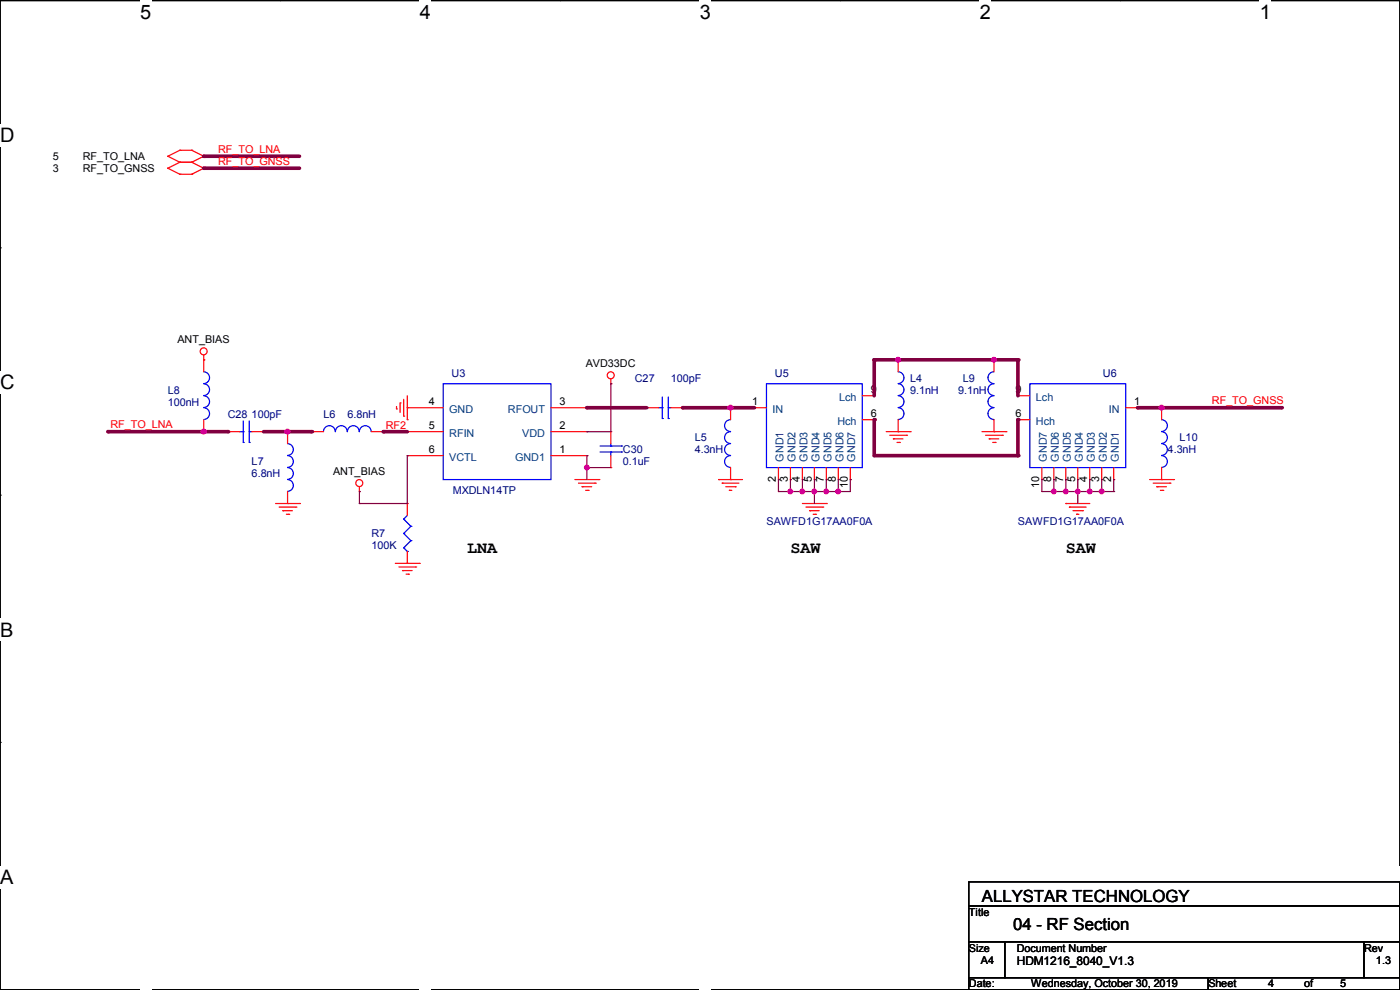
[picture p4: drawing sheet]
<svg xmlns="http://www.w3.org/2000/svg" width="297mm" height="210mm" viewBox="0 0 297 210" stroke-linecap="round" stroke-linejoin="round" font-family="sans-serif">
<path d="M0 .1h297v209.8h-297z" fill="none" stroke="#000" stroke-width=".25"/>
<g fill="#fff">
<path d="M29.7 .1h2.4v4.8h-2.4z"/>
<path d="M29.7 209.9l2.4 .1z"/>
</g>
<path d="M59.4 .1h.1M59.4 209.9h.1" fill="none" stroke="#000" stroke-width=".25"/>
<g fill="#fff">
<path d="M89.1 .1h2.3v4.8h-2.3z"/>
<path d="M89.1 209.9l2.3 .1z"/>
</g>
<path d="M118.8 .1h.1M118.8 209.9h.1" fill="none" stroke="#000" stroke-width=".25"/>
<g fill="#fff">
<path d="M148.5 .1h2.3v4.8h-2.3z"/>
<path d="M148.5 209.9l2.3 .1z"/>
</g>
<path d="M178.2 .1h.1M178.2 209.9h.1" fill="none" stroke="#000" stroke-width=".25"/>
<g fill="#fff">
<path d="M207.9 .1h2.3v4.8h-2.3z"/>
<path d="M207.9 209.9l2.3 .1z"/>
</g>
<path d="M237.6 .1h.1M237.6 209.9h.1" fill="none" stroke="#000" stroke-width=".25"/>
<g fill="#fff">
<path d="M267.3 .1h2.3v4.8h-2.3z"/>
<path d="M267.3 209.9l2.3 .1z"/>
<path d="M0 26.3h3.1v4.8h-3.1z"/>
<path d="M0 78.8h3.1v4.7h-3.1z"/>
</g>
<path d="M0 52.6h.1M297 52.6h.1" fill="none" stroke="#000" stroke-width=".25"/>
<path d="M0 131.2h2.9v4.8h-2.9z" fill="#fff"/>
<path d="M0 105h.1M297 105h.1" fill="none" stroke="#000" stroke-width=".25"/>
<g fill="#fff">
<path d="M0 183.7h2.9v4.7h-2.9z"/>
<path d="M296.9 183.7h.1v4.7h-.1z"/>
</g>
<path d="M0 157.5h.1M297 157.5h.1M205.5 187.1h91.5v5.1h-91.5zM205.5 192.2h91.5v7.6h-91.5zM205.5 199.8h7.6v7.6h-7.6zM213.1 199.8h76.2v7.6h-76.2zM289.3 199.8h7.7v7.6h-7.7zM205.5 207.4h50.8v2.5h-50.8zM256.3 207.4h40.7v2.5h-40.7z" fill="none" stroke="#000" stroke-width=".25"/>
<g fill="none" stroke="#f00" stroke-width=".25">
<path d="M35.6 33.1h.1M35.6 35.7h.1M35.6 33.1l2.5 1.3M35.6 35.7l2.5 1.3M38.1 31.9h.1M38.1 34.4h.1M38.1 37h.1M38.1 31.9h2.6M38.1 31.9l-2.5 1.2M38.1 34.4h2.6M38.1 34.4l-2.5 1.3M38.1 37h2.6"/>
<path d="M40.7 31.9h.1M40.7 34.4h.1M40.7 37h.1M40.7 31.9l2.5 1.2M40.7 34.4l2.5 1.3M43.2 33.1h.1M43.2 35.7h.1M43.2 33.1l-2.5 1.3M43.2 35.7l-2.5 1.3M43.2 76.3h.1M43.2 75.3v3.6M190.5 76.3h.1"/>
<path d="M190.5 76.3v2.6M210.9 76.3h.1M210.9 76.3v2.6M43.2 91.6h.1M43.2 89v2.6M48.3 91.6h.1M48.3 91.6h2.5M53.4 91.6h2.5M55.9 91.6h.1M61 91.6h.1M61 91.6v2.5M66.1 91.6h.1"/>
<path d="M66.1 91.6h2.5M78.8 91.6h2.5M81.3 91.6h.1M84.1 86.7h.1M84.1 86.2v.5M84.9 85.5h.1M84.9 85.5v2M85.6 88.3h.1M85.6 84.7v3.6M86.4 89h.1M86.4 86.5h.1M86.4 91.6h.1"/>
<path d="M86.4 96.6h.1M86.4 91.6h7.6M86.4 83.9v5.1M86.4 86.5h7.6M86.4 96.6h7.6M116.9 91.6h7.6M116.9 86.5h7.6M116.9 96.6h7.6M124.5 96.6h.1M124.5 91.6h.1M124.5 86.5h.1M129.6 81.4h.1"/>
<path d="M129.6 91.6h.1M129.6 99.2h.1M129.6 80.4v1M129.6 91.6v2.5M129.6 96.6v2.6M137.2 86.5h.1M137.2 86.5h2.5M142.3 86.5h2.5M144.8 86.5h.1M155 86.5h.1M155 86.5v2.5M155 99.2v2.5"/>
<path d="M160.1 86.5h.1M160.1 86.5h2.5M165.1 99.2v2.5M167.7 99.2v2.5M170.2 99.2v2.5M172.8 99.2v2.5M175.3 99.2v2.5M177.8 99.2v2.5M180.4 99.2v2.5M182.9 89h2.6M182.9 83.9h2.6M185.5 89h.1"/>
<path d="M185.5 83.9h.1M188 91.6h5.1M188.8 92.3h3.5M189.5 93.1h.1M189.5 93.1h2.1M190.3 93.9h.5M190.5 91.6h.1M190.5 89v2.6M190.8 93.9h.1M192.3 92.3h.1M193.1 91.6h.1M208.3 91.6h5.1"/>
<path d="M209.1 92.3h3.5M209.8 93.1h.1M209.8 93.1h2.1M210.6 93.9h.5M210.9 91.6h.1M210.9 89v2.6M211.1 93.9h.1M212.6 92.3h.1M213.4 91.6h.1M215.9 89h.1M215.9 83.9h.1M215.9 89h2.6"/>
<path d="M215.9 83.9h2.6M221 99.2v2.5M223.6 99.2v2.5M226.1 99.2v2.5M228.6 99.2v2.5M231.2 99.2v2.5M233.7 99.2v2.5M236.3 99.2v2.5M238.8 86.5h2.5M241.3 86.5h.1M246.4 86.5h.1M246.4 86.5v2.5"/>
<path d="M246.4 99.2v2.5M58.5 106.8h5M59.2 107.6h3.6M60 108.3h.1M60 108.3h2M60.7 109.1h.6M61 106.8h.1M61 104.3v2.5M61.3 109.1h.1M62.8 107.6h.1M63.5 106.8h.1M76.2 104.3h.1"/>
<path d="M76.2 103.3v1M83.9 119.5h5M86.4 106.8h.1M86.4 119.5h.1M86.4 106.8v2.5M86.4 117v2.5M88.9 119.5h.1M122 101.7h5M122.7 102.5h3.6M123.5 103.3h.1M123.5 103.3h2M124.2 104h.6"/>
<path d="M124.8 104h.1M126.3 102.5h.1M127 101.7h.1M152.4 101.7h.1M152.4 101.7h5.1M153.2 102.5h.1M153.2 102.5h3.6M154 103.3h2M154.7 104h.1M154.7 104h.5M155 101.7h.1M156 103.3h.1"/>
<path d="M165.1 101.7h.1M167.7 101.7h.1M170.2 101.7h.1M170.2 106.8h5.1M171 107.6h3.5M171.7 108.3h.1M171.7 108.3h2.1M172.5 109.1h.5M172.8 101.7h.1M173 109.1h.1M174.5 107.6h.1M175.3 106.8h.1"/>
<path d="M175.3 101.7h.1M177.8 101.7h.1M180.4 101.7h.1M221 101.7h.1M223.6 101.7h.1M226.1 106.8h.1M226.1 101.7h.1M226.1 106.8h5.1M226.9 107.6h.1M226.9 107.6h3.5M227.6 108.3h2.1M228.4 109.1h.1"/>
<path d="M228.4 109.1h.5M228.6 101.7h.1M229.7 108.3h.1M231.2 101.7h.1M233.7 101.7h.1M236.3 101.7h.1M243.9 101.7h5.1M244.6 102.5h3.6M245.4 103.3h.1M245.4 103.3h2M246.2 104h.5M246.4 101.7h.1"/>
<path d="M246.7 104h.1M248.2 102.5h.1M249 101.7h.1M84.6 120.3h3.6M85.4 121h.1M85.4 121h2M86.1 121.8h.6M86.7 121.8h.1M88.2 120.3h.1"/>
<circle cx="43.2" cy="74.5" r=".74"/>
<circle cx="129.6" cy="79.6" r=".74"/>
<circle cx="76.2" cy="102.5" r=".74"/>
</g>
<g fill="none" stroke="#00f" stroke-width=".25">
<path d="M43.2 78.9a1.25 1.25 0 0 1 1.3 1.2 1.25 1.25 0 0 1-1.3 1.3M190.5 78.9a1.25 1.25 0 0 1 1.3 1.2 1.25 1.25 0 0 1-1.3 1.3M210.9 78.9a1.25 1.25 0 0 0-1.3 1.2 1.25 1.25 0 0 0 1.3 1.3M43.2 81.4a1.25 1.25 0 0 1 1.3 1.3 1.25 1.25 0 0 1-1.3 1.2M43.2 83.9a1.25 1.25 0 0 1 1.3 1.3 1.25 1.25 0 0 1-1.3 1.2M43.2 86.5a1.25 1.25 0 0 1 1.3 1.2 1.25 1.25 0 0 1-1.3 1.3M50.8 91.6h.8M51.6 93.9h.1M51.6 91.6h.1M51.6 89.3v4.6M52.9 91.6h.1M52.9 93.9h.1"/>
<path d="M52.9 91.6h.5M52.9 89.3v4.6M61 94.1a1.25 1.25 0 0 1 1.2 1.3 1.25 1.25 0 0 1-1.2 1.2M61 96.6a1.25 1.25 0 0 1 1.2 1.3 1.25 1.25 0 0 1-1.2 1.2M61 99.2a1.25 1.25 0 0 1 1.2 1.2 1.25 1.25 0 0 1-1.2 1.3M68.6 91.6a1.25 1.25 0 0 1 1.3-1.3 1.25 1.25 0 0 1 1.2 1.3M71.2 91.6a1.25 1.25 0 0 1 1.2-1.3 1.25 1.25 0 0 1 1.3 1.3M73.7 91.6a1.25 1.25 0 0 1 1.3-1.3 1.25 1.25 0 0 1 1.2 1.3M76.2 91.6a1.25 1.25 0 0 1 1.3-1.3 1.25 1.25 0 0 1 1.2 1.3M94 81.4h22.9v20.3h-22.9zM127.3 95.9h4.6M127.3 94.6h4.6"/>
<path d="M129.6 94.6h.1M129.6 95.9h.1M129.6 94.1v.5M129.6 95.9v.7M131.9 95.9h.1M131.9 94.6h.1M139.7 86.5h.8M140.5 88.8h.1M140.5 86.5h.1M140.5 84.2v4.6M141.8 86.5h.1M141.8 88.8h.1"/>
<path d="M141.8 86.5h.5M141.8 84.2v4.6M155 89a1.25 1.25 0 0 0-1.3 1.3 1.25 1.25 0 0 0 1.3 1.2M155 91.6a1.25 1.25 0 0 0-1.3 1.2 1.25 1.25 0 0 0 1.3 1.3 1.27 1.27 0 0 0-1.3 1.2 1.27 1.27 0 0 0 1.3 1.3M155 96.6a1.25 1.25 0 0 0-1.3 1.3 1.25 1.25 0 0 0 1.3 1.2M162.6 81.4h20.3v17.8h-20.3zM190.5 81.4a1.25 1.25 0 0 1 1.3 1.3 1.25 1.25 0 0 1-1.3 1.2M190.5 83.9a1.25 1.25 0 0 1 1.3 1.3 1.25 1.25 0 0 1-1.3 1.2M190.5 86.5a1.25 1.25 0 0 1 1.3 1.2 1.25 1.25 0 0 1-1.3 1.3M210.9 81.4a1.25 1.25 0 0 0-1.3 1.3 1.25 1.25 0 0 0 1.3 1.2M210.9 83.9a1.25 1.25 0 0 0-1.3 1.3 1.25 1.25 0 0 0 1.3 1.2M210.9 86.5a1.25 1.25 0 0 0-1.3 1.2 1.25 1.25 0 0 0 1.3 1.3"/>
<path d="M218.5 81.4h20.3v17.8h-20.3zM246.4 89a1.25 1.25 0 0 1 1.3 1.3 1.25 1.25 0 0 1-1.3 1.2M246.4 91.6a1.25 1.25 0 0 1 1.3 1.2 1.25 1.25 0 0 1-1.3 1.3 1.27 1.27 0 0 1 1.3 1.2 1.27 1.27 0 0 1-1.3 1.3M246.4 96.6a1.25 1.25 0 0 1 1.3 1.3 1.25 1.25 0 0 1-1.3 1.2M61 101.7a1.25 1.25 0 0 1 1.2 1.3 1.25 1.25 0 0 1-1.2 1.2M85.6 110.1h.1M85.6 113.2h.1M85.6 116.2h.1M85.6 110.1l1.6 1.5M85.6 113.2l1.6 1.5M85.6 116.2l.8 .8M86.4 117h.1"/>
<path d="M86.4 109.3l-.8 .8M87.2 111.6h.1M87.2 114.7h.1M87.2 111.6l-1.6 1.6M87.2 114.7l-1.6 1.5"/>
</g>
<path d="M129.6 81.4h.1M129.6 81.4v10.2" fill="none" stroke="#800040" stroke-width=".25"/>
<path d="M144.8 86.5h10.2" fill="none" stroke="#800040" stroke-width=".76"/>
<circle cx="144.8" cy="86.5" r=".38" fill="#800040"/>
<circle cx="155" cy="86.5" r=".49" fill="#f0f" stroke="#f0f" stroke-width=".25"/>
<path d="M124.5 86.5h12.7" fill="none" stroke="#800040" stroke-width=".76"/>
<circle cx="124.5" cy="86.5" r=".38" fill="#800040"/>
<g fill="none" stroke="#800040" stroke-width=".25">
<path d="M165.1 104.3h.1M165.1 101.7h.1M165.1 101.7v2.6M167.7 104.3h.1M167.7 101.7h.1M167.7 101.7v2.6M170.2 104.3h.1M170.2 101.7h.1M170.2 101.7v2.6M172.8 101.7h.1M172.8 104.3h.1M172.8 101.7v5.1"/>
<path d="M175.3 104.3h.1M175.3 101.7h.1M175.3 101.7v2.6M177.8 104.3h.1M177.8 101.7h.1M177.8 101.7v2.6M180.4 101.7h.1M180.4 101.7v2.6h-15.3"/>
</g>
<g fill="#f0f" stroke="#f0f" stroke-width=".25">
<circle cx="170.2" cy="104.2" r=".49"/>
<circle cx="177.8" cy="104.2" r=".49"/>
<circle cx="175.3" cy="104.2" r=".49"/>
<circle cx="167.7" cy="104.2" r=".49"/>
<circle cx="172.7" cy="104.2" r=".49"/>
</g>
<path d="M155 86.5h5.1" fill="none" stroke="#800040" stroke-width=".76"/>
<circle cx="155" cy="86.5" r=".38" fill="#800040"/>
<path d="M185.5 76.3h5" fill="none" stroke="#800040" stroke-width=".76"/>
<circle cx="185.5" cy="76.3" r=".38" fill="#800040"/>
<path d="M185.5 96.6h30.4" fill="none" stroke="#800040" stroke-width=".76"/>
<circle cx="215.9" cy="96.6" r=".38" fill="#800040"/>
<path d="M246.4 86.5h25.4" fill="none" stroke="#800040" stroke-width=".76"/>
<circle cx="271.8" cy="86.5" r=".38" fill="#800040"/>
<circle cx="246.4" cy="86.5" r=".49" fill="#f0f" stroke="#f0f" stroke-width=".25"/>
<path d="M55.9 91.6h5.1" fill="none" stroke="#800040" stroke-width=".76"/>
<circle cx="61" cy="91.6" r=".38" fill="#800040"/>
<circle cx="61" cy="91.5" r=".49" fill="#f0f" stroke="#f0f" stroke-width=".25"/>
<path d="M124.5 91.6h.1M124.5 91.6h5.1" fill="none" stroke="#800040" stroke-width=".25"/>
<path d="M81.3 91.6h5.1" fill="none" stroke="#800040" stroke-width=".76"/>
<circle cx="81.3" cy="91.6" r=".38" fill="#800040"/>
<path d="M22.9 91.6h20.3" fill="none" stroke="#800040" stroke-width=".76"/>
<circle cx="22.9" cy="91.6" r=".38" fill="#800040"/>
<circle cx="43.2" cy="91.5" r=".49" fill="#f0f" stroke="#f0f" stroke-width=".25"/>
<path d="M43.2 33.1h20.3" fill="none" stroke="#800040" stroke-width=".76"/>
<circle cx="43.2" cy="33.1" r=".38" fill="#800040"/>
<path d="M43.2 35.7h20.3" fill="none" stroke="#800040" stroke-width=".76"/>
<circle cx="43.2" cy="35.7" r=".38" fill="#800040"/>
<path d="M86.4 96.6h.1M86.4 96.6v10.2h-10.2M124.5 96.6h.1M124.5 99.2h.1M124.5 96.6v5.1M124.5 99.2h5.1M76.2 104.3h.1M76.2 106.8h.1M76.2 104.3v2.5" fill="none" stroke="#800040" stroke-width=".25"/>
<circle cx="124.5" cy="99.2" r=".49" fill="#f0f" stroke="#f0f" stroke-width=".25"/>
<path d="M185.5 89v7.6" fill="none" stroke="#800040" stroke-width=".76"/>
<circle cx="185.5" cy="89" r=".38" fill="#800040"/>
<path d="M185.5 76.3v7.6" fill="none" stroke="#800040" stroke-width=".76"/>
<circle cx="185.5" cy="76.3" r=".38" fill="#800040"/>
<path d="M190.5 76.3h20.4" fill="none" stroke="#800040" stroke-width=".76"/>
<circle cx="190.5" cy="76.3" r=".38" fill="#800040"/>
<g fill="#f0f" stroke="#f0f" stroke-width=".25">
<circle cx="210.8" cy="76.3" r=".49"/>
<circle cx="190.5" cy="76.3" r=".49"/>
</g>
<path d="M61 91.6h5.1" fill="none" stroke="#800040" stroke-width=".76"/>
<circle cx="66.1" cy="91.6" r=".38" fill="#800040"/>
<path d="M43.2 91.6h5.1" fill="none" stroke="#800040" stroke-width=".76"/>
<circle cx="48.3" cy="91.6" r=".38" fill="#800040"/>
<g fill="none" stroke="#800040" stroke-width=".25">
<path d="M221 104.3h15.3M223.6 104.3h.1M226.1 104.3h.1M228.6 104.3h.1M228.6 101.7h.1M228.6 101.7v2.6M231.2 104.3h.1M231.2 101.7h.1M231.2 101.7v2.6M233.7 104.3h.1M233.7 101.7h.1M233.7 101.7v2.6"/>
<path d="M236.3 104.3h.1M236.3 101.7h.1M236.3 101.7v2.6"/>
</g>
<g fill="#f0f" stroke="#f0f" stroke-width=".25">
<circle cx="233.7" cy="104.2" r=".49"/>
<circle cx="231.2" cy="104.2" r=".49"/>
<circle cx="226.1" cy="104.2" r=".49"/>
<circle cx="223.5" cy="104.2" r=".49"/>
</g>
<path d="M241.3 86.5h5.1" fill="none" stroke="#800040" stroke-width=".76"/>
<circle cx="241.3" cy="86.5" r=".38" fill="#800040"/>
<path d="M221 101.7h.1M221 101.7v2.6M223.6 101.7h.1M223.6 101.7v2.6M226.1 101.7h.1M226.1 101.7v2.6M228.6 104.3h.1M228.6 104.3v2.5" fill="none" stroke="#800040" stroke-width=".25"/>
<circle cx="228.6" cy="104.2" r=".49" fill="#f0f" stroke="#f0f" stroke-width=".25"/>
<path d="M210.9 76.3h5" fill="none" stroke="#800040" stroke-width=".76"/>
<circle cx="210.9" cy="76.3" r=".38" fill="#800040"/>
<path d="M215.9 89v7.6" fill="none" stroke="#800040" stroke-width=".76"/>
<circle cx="215.9" cy="89" r=".38" fill="#800040"/>
<path d="M215.9 76.3v7.6" fill="none" stroke="#800040" stroke-width=".76"/>
<circle cx="215.9" cy="76.3" r=".38" fill="#800040"/>
<g fill="#f0f" stroke="#f0f" stroke-width=".25">
<circle cx="155" cy="86.5" r=".49"/>
<circle cx="170.2" cy="104.2" r=".49"/>
<circle cx="177.8" cy="104.2" r=".49"/>
<circle cx="175.3" cy="104.2" r=".49"/>
<circle cx="167.7" cy="104.2" r=".49"/>
<circle cx="172.7" cy="104.2" r=".49"/>
<circle cx="246.4" cy="86.5" r=".49"/>
<circle cx="61" cy="91.5" r=".49"/>
<circle cx="43.2" cy="91.5" r=".49"/>
<circle cx="124.5" cy="99.2" r=".49"/>
<circle cx="210.8" cy="76.3" r=".49"/>
<circle cx="190.5" cy="76.3" r=".49"/>
<circle cx="233.7" cy="104.2" r=".49"/>
<circle cx="231.2" cy="104.2" r=".49"/>
<circle cx="226.1" cy="104.2" r=".49"/>
<circle cx="223.5" cy="104.2" r=".49"/>
<circle cx="228.6" cy="104.2" r=".49"/>
</g>
<g font-size="4.2">
<text x="29.7" y="3.9">5</text>
<text x="89.1" y="3.9">4</text>
<text x="148.5" y="3.9">3</text>
<text x="207.9" y="3.9">2</text>
<text x="267.2" y="3.9">1</text>
<text x="0" y="30.1">D</text>
<text x="0" y="82.6">C</text>
<text x="0" y="135">B</text>
<text x="0" y="187.5">A</text>
<text x="297" y="187.5">A</text>
</g>
<g font-size="3.6">
<text x="99.1" y="117.3">LNA</text>
<text x="167.7" y="117.3">SAW</text>
<text x="226.1" y="117.3">SAW</text>
<text x="208.3" y="191.3">ALLYSTAR TECHNOLOGY</text>
<text x="214.9" y="197.4">04 - RF Section</text>
</g>
<text font-size="2.5" x="215.7" y="204.6">HDM1216_8040_V1.3</text>
<g font-size="2.3">
<text x="11.2" y="34">5</text>
<text x="17.6" y="34">RF_TO_LNA</text>
<text x="11.2" y="36.5">3</text>
<text x="17.6" y="36.5">RF_TO_GNSS</text>
<text x="37.6" y="72.8">ANT_BIAS</text>
<text x="124.3" y="77.9">AVD33DC</text>
<text x="184.7" y="83.4">9</text>
<text x="215.4" y="83.4">9</text>
<text x="91" y="85.9">4</text>
<text x="118.7" y="85.9">3</text>
<text x="159.6" y="85.9">1</text>
<text x="184.7" y="88.5">6</text>
<text x="215.4" y="88.5">6</text>
<text x="240.6" y="85.9">1</text>
<text x="91" y="91">5</text>
<text x="118.7" y="91">2</text>
<text x="70.7" y="100.8">ANT_BIAS</text>
<text x="91" y="96.1">6</text>
<text x="118.7" y="96.1">1</text>
<text x="164.6" y="102.2" transform="rotate(-90 164.6 102.2)">2</text>
<text x="167.1" y="102.2" transform="rotate(-90 167.1 102.2)">3</text>
<text x="169.7" y="102.2" transform="rotate(-90 169.7 102.2)">4</text>
<text x="172.2" y="102.2" transform="rotate(-90 172.2 102.2)">5</text>
<text x="174.8" y="102.2" transform="rotate(-90 174.8 102.2)">7</text>
<text x="177.3" y="102.2" transform="rotate(-90 177.3 102.2)">8</text>
<text x="179.8" y="103.5" transform="rotate(-90 179.8 103.5)">10</text>
<text x="220.5" y="103.5" transform="rotate(-90 220.5 103.5)">10</text>
<text x="223" y="102.2" transform="rotate(-90 223 102.2)">8</text>
<text x="225.6" y="102.2" transform="rotate(-90 225.6 102.2)">7</text>
<text x="228.1" y="102.2" transform="rotate(-90 228.1 102.2)">5</text>
<text x="230.6" y="102.2" transform="rotate(-90 230.6 102.2)">4</text>
<text x="233.2" y="102.2" transform="rotate(-90 233.2 102.2)">3</text>
<text x="235.7" y="102.2" transform="rotate(-90 235.7 102.2)">2</text>
<text x="205.5" y="194.2">Title</text>
<text x="205.5" y="201.8">Size</text>
<text x="215.7" y="201.8">Document Number</text>
<text x="289.4" y="201.8">Rev</text>
<text x="205.5" y="209.5">Date:</text>
<text x="208.1" y="204.4">A4</text>
<text x="218.7" y="209.5">Wednesday, October 30, 2019</text>
<text x="256.3" y="209.5">Sheet</text>
<text x="269" y="209.5">4</text>
<text x="276.7" y="209.5">of</text>
<text x="284.3" y="209.5">5</text>
<text x="291.9" y="204.4">1.3</text>
</g>
<g font-size="2.3" fill="#f00">
<text x="46.3" y="32.4">RF_TO_LNA</text>
<text x="46.3" y="35">RF_TO_GNSS</text>
<text x="257.1" y="85.8">RF_TO_GNSS</text>
<text x="23.4" y="90.8">RF_TO_LNA</text>
<text x="81.8" y="91.1">RF2</text>
</g>
<g font-size="2.3" fill="#000080">
<text x="35.6" y="83.5">L8</text>
<text x="95.8" y="79.9">U3</text>
<text x="134.7" y="80.9">C27</text>
<text x="142.3" y="80.9">100pF</text>
<text x="164.4" y="79.9">U5</text>
<text x="193.1" y="80.9">L4</text>
<text x="193.1" y="83.5">9.1nH</text>
<text x="203.3" y="83.5">9.1nH</text>
<text x="204.3" y="80.9">L9</text>
<text x="234" y="79.9">U6</text>
<text x="35.6" y="86">100nH</text>
<text x="48.3" y="88.6">C28</text>
<text x="53.4" y="88.6">100pF</text>
<text x="68.6" y="88.6">L6</text>
<text x="73.7" y="88.6">6.8nH</text>
<text x="147.4" y="93.6">L5</text>
<text x="250.2" y="93.6">L10</text>
<text x="53.4" y="98.7">L7</text>
<text x="53.4" y="101.3">6.8nH</text>
<text x="132.1" y="96.2">C30</text>
<text x="132.1" y="98.7">0.1uF</text>
<text x="147.4" y="96.2">4.3nH</text>
<text x="247.7" y="96.2">4.3nH</text>
<text x="96.1" y="104.8">MXDLN14TP</text>
<text x="78.8" y="114">R7</text>
<text x="162.6" y="111.4">SAWFD1G17AA0F0A</text>
<text x="216" y="111.4">SAWFD1G17AA0F0A</text>
<text x="78.8" y="116.5">100K</text>
</g>
<g font-size="2.3" fill="#004080">
<text x="95.3" y="87.5">GND</text>
<text x="107.7" y="87.5">RFOUT</text>
<text x="163.9" y="87.5">IN</text>
<text x="178" y="85">Lch</text>
<text x="219.8" y="85">Lch</text>
<text x="235.3" y="87.5">IN</text>
<text x="95.3" y="92.6">RFIN</text>
<text x="110.8" y="92.6">VDD</text>
<text x="177.6" y="90.1">Hch</text>
<text x="219.8" y="90.1">Hch</text>
<text x="95.3" y="97.7">VCTL</text>
<text x="109.3" y="97.7">GND1</text>
<text x="166.2" y="97.9" transform="rotate(-90 166.2 97.9)">GND1</text>
<text x="168.8" y="97.9" transform="rotate(-90 168.8 97.9)">GND2</text>
<text x="171.3" y="97.9" transform="rotate(-90 171.3 97.9)">GND3</text>
<text x="173.8" y="97.9" transform="rotate(-90 173.8 97.9)">GND4</text>
<text x="176.4" y="97.9" transform="rotate(-90 176.4 97.9)">GND5</text>
<text x="178.9" y="97.9" transform="rotate(-90 178.9 97.9)">GND6</text>
<text x="181.5" y="97.9" transform="rotate(-90 181.5 97.9)">GND7</text>
<text x="222.1" y="97.9" transform="rotate(-90 222.1 97.9)">GND7</text>
<text x="224.6" y="97.9" transform="rotate(-90 224.6 97.9)">GND6</text>
<text x="227.2" y="97.9" transform="rotate(-90 227.2 97.9)">GND5</text>
<text x="229.7" y="97.9" transform="rotate(-90 229.7 97.9)">GND4</text>
<text x="232.3" y="97.9" transform="rotate(-90 232.3 97.9)">GND3</text>
<text x="234.8" y="97.9" transform="rotate(-90 234.8 97.9)">GND2</text>
<text x="237.3" y="97.9" transform="rotate(-90 237.3 97.9)">GND1</text>
</g>
</svg>
